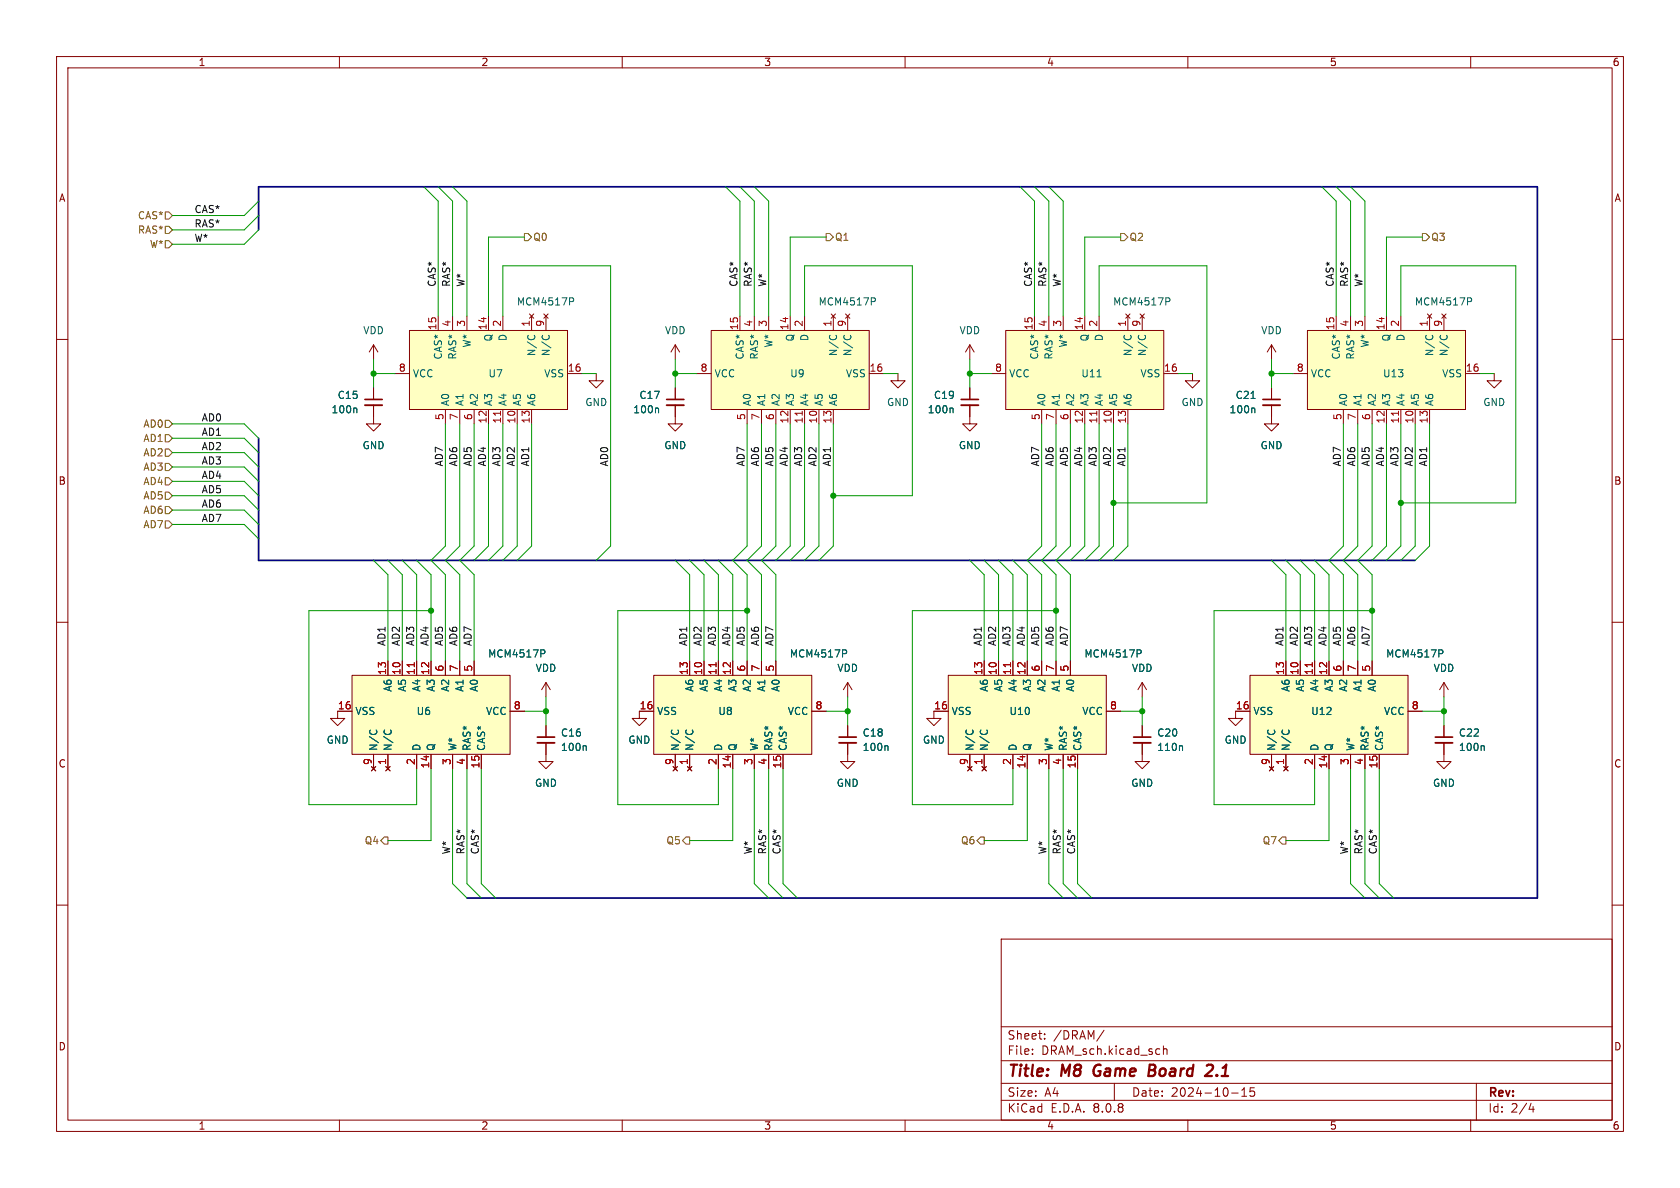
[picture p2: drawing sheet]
<svg xmlns="http://www.w3.org/2000/svg" width="297mm" height="210mm" viewBox="0 0 297 210" stroke-linecap="round" stroke-linejoin="round" font-family="sans-serif">
<g fill="none" stroke="#840000" stroke-width=".18">
<path d="M10 10h277v190h-277zM12 12h273v186h-273zM60 10v2M110 10v2M160 10v2M210 10v2M260 10v2M10 60h2M285 60h2M10 110h2M285 110h2M10 160h2"/>
<path d="M177 166h108v32h-108zM285 160h2M60 198v2M110 198v2M160 198v2M177 194.5h108M177 191.5h108M177 187.5h108M177 181.5h108M182.5 186.3v.1M182.5 185.5v.1M184.7 183.6v.1"/>
<path d="M184.7 182.8v.1M195.2 182.1l-1.3 2M197 191.5v3M205.7 184.9v1.5M205.7 185.5l.2-.1 .3 .1 .1 .9M210 198v2M217.7 193.2h1.2M219.5 193.8h.9M219.5 192.7l.5-.4v1.5M221.7 192.3h-.7v.7l.2-.1h.5l.1 .3-.1 .5-.2 .1-.5-.1M260 198v2M261 191.5v6.5"/>
<path d="M270.7 195l-.4 1.1h.9M271 195.6v1"/>
</g>
<path d="M193.6 188.5a1.27 1.27 0 0 0 0 1.6M203.1 189.2h.7M203.8 189.2l.3 .1M203.9 188.2h-.6l-.3 2 1-.1M204 189.1l-.2 .1M213.6 188.2h.5a.45 .45 0 0 1 .3 .6l-.1 .3-1.3 1.1h1.3" fill="none" stroke="#840000" stroke-width=".4"/>
<path d="M72.4 58.4h27.9v14h-27.9z" fill="#ffffc2"/>
<g fill="none" stroke="#840000" stroke-width=".18">
<path d="M72.4 58.4h27.9v14h-27.9zM77.5 55.9v2.5M80 55.9v2.5M82.5 55.9v2.5M86.4 55.9v2.5M88.9 55.9v2.5M93.6 55.5l.8 .8M94 55.9v2.5M94.4 55.5l-.8 .8M96.1 55.5l.8 .8M96.5 55.9v2.5M96.9 55.5l-.8 .8"/>
<path d="M69.8 66h2.6M78.7 72.4v2.5M81.3 72.4v2.5M83.8 72.4v2.5M86.4 72.4v2.5M88.9 72.4v2.5M91.4 72.4v2.5M94 72.4v2.5M100.3 66h2.6M224.8 61l.8 1.2M224.8 61v2.5M224.8 61l-.8 1.2"/>
<path d="M201.9 120.7l-.7 1.2M201.9 120.7v2.5M201.9 120.7l.8 1.2"/>
</g>
<path d="M93.4 59.3l-.1 .2M94.4 59.3l.2 .2M96 59.3l-.2 .2M97 59.3l.1 .2M100.7 52.6h.5l.2 .3-.1 .4h-.6" fill="none" stroke="#006464" stroke-width=".18"/>
<path d="M88.5 72.7v.7" fill="none" stroke="#a90000" stroke-width=".18"/>
<path d="M231.1 58.4h28v14h-28z" fill="#ffffc2"/>
<g fill="none" stroke="#840000" stroke-width=".18">
<path d="M231.1 58.4h28v14h-28zM236.2 55.9v2.5M238.8 55.9v2.5M241.3 55.9v2.5M245.1 55.9v2.5M247.6 55.9v2.5M252.3 55.5l.8 .8M252.7 55.9v2.5M253.1 55.5l-.8 .8M254.9 55.5l.8 .8M255.3 55.9v2.5M255.7 55.5l-.8 .8"/>
<path d="M105.4 66v1.3h1.3l-1.3 1.3-1.3-1.3h1.3M228.6 66h2.5M237.5 72.4v2.5M240 72.4v2.5M242.6 72.4v2.5M245.1 72.4v2.5M247.6 72.4v2.5M250.2 72.4v2.5M252.7 72.4v2.5M259.1 66h2.5M96.5 120.7l-.7 1.2M96.5 120.7v2.5"/>
<path d="M96.5 120.7l.8 1.2"/>
</g>
<path d="M252.2 59.3l-.2 .2M253.2 59.3l.1 .2M254.7 59.3l-.1 .2M255.7 59.3l.1 .2M259.4 52.6h.5l.3 .3-.2 .4h-.6" fill="none" stroke="#006464" stroke-width=".18"/>
<path d="M247.2 72.7v.7" fill="none" stroke="#a90000" stroke-width=".18"/>
<path d="M221 119.4h27.9v14h-27.9z" fill="#ffffc2"/>
<g fill="none" stroke="#840000" stroke-width=".18">
<path d="M119.4 61l.7 1.2M119.4 61v2.5M119.4 61l-.8 1.2M224.8 71.6v3.3h-1.3l1.3 1.3 1.3-1.3h-1.3M224.8 68.6v2M221 119.4h27.9v14h-27.9zM227.3 116.8v2.6M229.9 116.8v2.6M232.4 116.8v2.6M234.9 116.8v2.6M237.5 116.8v2.6M240 116.8v2.6"/>
<path d="M242.6 116.8v2.6M218.4 125.7h2.6M224.4 135.5l.8 .8M224.8 133.4v2.5M225.2 135.5l-.8 .8M226.9 135.5l.8 .8M227.3 133.4v2.5M227.7 135.5l-.8 .8M232.4 133.4v2.5M234.9 133.4v2.5M238.8 133.4v2.5M241.3 133.4v2.5"/>
<path d="M243.8 133.4v2.5M248.9 125.7h2.6"/>
</g>
<path d="M221.2 70.4h.7M221.7 72.1l.1 .2v.7M254.4 114.9h.4l.3 .2-.1 .4h-.6M224.2 129.1l-.1 .2M225.2 129.1l.2 .2M226.8 129.1l-.2 .2M227.8 129.1l.1 .2" fill="none" stroke="#006464" stroke-width=".18"/>
<path d="M232 117.1v.8" fill="none" stroke="#a90000" stroke-width=".18"/>
<path d="M223.3 71.6h3" fill="none" stroke="#840000" stroke-width=".33"/>
<path d="M223.3 70.6h3" fill="none" stroke="#840000" stroke-width=".3"/>
<path d="M125.7 58.4h28v14h-28z" fill="#ffffc2"/>
<g fill="none" stroke="#840000" stroke-width=".18">
<path d="M125.7 58.4h28v14h-28zM130.8 55.9v2.5M133.3 55.9v2.5M135.9 55.9v2.5M139.7 55.9v2.5M142.2 55.9v2.5M146.9 55.5l.8 .8M147.3 55.9v2.5M147.7 55.5l-.8 .8M149.5 55.5l.7 .8M149.9 55.9v2.5M150.2 55.5l-.7 .8"/>
<path d="M119.4 71.6v3.3h-1.3l1.3 1.3 1.2-1.3h-1.2M119.4 68.6v2M123.2 66h2.5M132.1 72.4v2.5M134.6 72.4v2.5M137.2 72.4v2.5M139.7 72.4v2.5M142.2 72.4v2.5M144.8 72.4v2.5M147.3 72.4v2.5M153.7 66h2.5M149.9 128.3v2"/>
<path d="M149.9 131.3v2.1M201.9 131.3v3.3h1.3l-1.3 1.3-1.2-1.3h1.2M201.9 128.3v2M218.4 125.7v1.3h1.3l-1.3 1.3-1.2-1.3h1.2"/>
</g>
<path d="M146.8 59.3l-.2 .2M147.8 59.3l.1 .2M149.3 59.3l-.1 .2M150.3 59.3l.1 .2M154 52.6h.5l.3 .3-.2 .4h-.6M116.2 72.1l.2 .2v.7M156.8 131.8l.2 .2v.7M208.9 131.8l.2 .2v.7" fill="none" stroke="#006464" stroke-width=".18"/>
<path d="M141.8 72.7v.7" fill="none" stroke="#a90000" stroke-width=".18"/>
<path d="M117.9 71.6h3M148.3 131.3h3.1M200.4 131.3h3.1" fill="none" stroke="#840000" stroke-width=".33"/>
<path d="M117.9 70.6h3M148.3 130.3h3.1M200.4 130.3h3.1" fill="none" stroke="#840000" stroke-width=".3"/>
<path d="M62.2 119.4h28v14h-28z" fill="#ffffc2"/>
<g fill="none" stroke="#840000" stroke-width=".18">
<path d="M62.2 119.4h28v14h-28zM68.6 116.8v2.6M71.1 116.8v2.6M73.7 116.8v2.6M76.2 116.8v2.6M78.7 116.8v2.6M81.3 116.8v2.6M83.8 116.8v2.6M59.7 125.7h2.5M65.7 135.5l.7 .8M66 133.4v2.5M66.4 135.5l-.7 .8"/>
<path d="M68.2 135.5l.8 .8M68.6 133.4v2.5M69 135.5l-.8 .8M73.7 133.4v2.5M76.2 133.4v2.5M80 133.4v2.5M82.5 133.4v2.5M85.1 133.4v2.5M90.2 125.7h2.5"/>
</g>
<path d="M95.6 114.9h.5l.2 .2-.1 .4h-.6M65.5 129.1l-.2 .2M66.5 129.1l.1 .2M68 129.1l-.1 .2M69 129.1l.2 .2" fill="none" stroke="#006464" stroke-width=".18"/>
<path d="M73.2 117.1v.8" fill="none" stroke="#a90000" stroke-width=".18"/>
<path d="M115.6 119.4h27.9v14h-27.9z" fill="#ffffc2"/>
<g fill="none" stroke="#840000" stroke-width=".18">
<path d="M66 68.6v2M66 71.6v2.1M115.6 119.4h27.9v14h-27.9zM121.9 116.8v2.6M124.5 116.8v2.6M127 116.8v2.6M129.5 116.8v2.6M132.1 116.8v2.6M134.6 116.8v2.6M137.2 116.8v2.6M113 125.7h2.6M119 135.5l.8 .8"/>
<path d="M119.4 133.4v2.5M119.8 135.5l-.8 .8M121.5 135.5l.8 .8M121.9 133.4v2.5M122.3 135.5l-.8 .8M127 133.4v2.5M129.5 133.4v2.5M133.3 133.4v2.5M135.9 133.4v2.5M138.4 133.4v2.5M143.5 125.7h2.5"/>
</g>
<path d="M62.9 72.1l.2 .2v.7M149 114.9h.4l.3 .2-.1 .4h-.6M118.8 129.1l-.1 .2M119.8 129.1l.2 .2M121.4 129.1l-.2 .2M122.4 129.1l.1 .2" fill="none" stroke="#006464" stroke-width=".18"/>
<path d="M126.6 117.1v.8" fill="none" stroke="#a90000" stroke-width=".18"/>
<path d="M64.5 71.6h3.1" fill="none" stroke="#840000" stroke-width=".33"/>
<path d="M64.5 70.6h3.1" fill="none" stroke="#840000" stroke-width=".3"/>
<path d="M177.8 58.4h27.9v14h-27.9z" fill="#ffffc2"/>
<g fill="none" stroke="#840000" stroke-width=".18">
<path d="M177.8 58.4h27.9v14h-27.9zM182.9 55.9v2.5M185.4 55.9v2.5M188 55.9v2.5M191.8 55.9v2.5M194.3 55.9v2.5M199 55.5l.8 .8M199.4 55.9v2.5M199.8 55.5l-.8 .8M201.5 55.5l.8 .8M201.9 55.9v2.5M202.3 55.5l-.8 .8"/>
<path d="M66 73.7v1.2h-1.2l1.2 1.3 1.3-1.3h-1.3M158.7 66v1.3h1.3l-1.3 1.3-1.2-1.3h1.2M171.4 71.6v3.3h-1.2l1.2 1.3 1.3-1.3h-1.3M171.4 61v2.5M171.4 68.6v2M171.4 61l.8 1.2M171.4 61l-.7 1.2M175.3 66h2.5M184.1 72.4v2.5M186.7 72.4v2.5M189.2 72.4v2.5M191.8 72.4v2.5"/>
<path d="M194.3 72.4v2.5M196.8 72.4v2.5M199.4 72.4v2.5M205.7 66h2.6M210.8 66v1.3h1.3l-1.3 1.3-1.3-1.3h1.3M264.2 66v1.3h1.2l-1.2 1.3-1.3-1.3h1.3M59.7 125.7v1.3h1.3l-1.3 1.3-1.3-1.3h1.3M149.9 133.4v1.2h1.2l-1.2 1.3-1.3-1.3h1.3M149.9 120.7l-.8 1.2M149.9 120.7v2.5M149.9 120.7l.7 1.2M255.3 131.3v3.3h1.2l-1.2 1.3-1.3-1.3h1.3"/>
<path d="M255.3 128.3v2"/>
</g>
<path d="M198.8 59.3l-.1 .2M199.8 59.3l.2 .2M201.4 59.3l-.2 .2M202.4 59.3l.1 .2M206.1 52.6h.5l.2 .3-.1 .4h-.6M168.3 72.1l.2 .2v.7M193.9 66.6h.8M262.2 131.8l.2 .2v.7" fill="none" stroke="#006464" stroke-width=".18"/>
<path d="M193.9 72.7v.7" fill="none" stroke="#a90000" stroke-width=".18"/>
<path d="M169.9 71.6h3.1M253.7 131.3h3.1" fill="none" stroke="#840000" stroke-width=".33"/>
<path d="M169.9 70.6h3.1M253.7 130.3h3.1" fill="none" stroke="#840000" stroke-width=".3"/>
<path d="M167.6 119.4h28v14h-28z" fill="#ffffc2"/>
<g fill="none" stroke="#840000" stroke-width=".18">
<path d="M66 61l.8 1.2M66 61v2.5M66 68.6v2M66 71.6v2.1M66 61l-.7 1.2M119.4 68.6v2M119.4 71.6v2.1M171.4 68.6v2M171.4 71.6v2.1M224.8 68.6v2M224.8 71.6v2.1M68.6 116.8v2.6"/>
<path d="M71.1 116.8v2.6M73.7 116.8v2.6M76.2 116.8v2.6M78.7 116.8v2.6M81.3 116.8v2.6M83.8 116.8v2.6M121.9 116.8v2.6M124.5 116.8v2.6M127 116.8v2.6M129.5 116.8v2.6M132.1 116.8v2.6M134.6 116.8v2.6"/>
<path d="M137.2 116.8v2.6M167.6 119.4h28v14h-28zM174 116.8v2.6M176.5 116.8v2.6M179.1 116.8v2.6M181.6 116.8v2.6M184.1 116.8v2.6M186.7 116.8v2.6M189.2 116.8v2.6M227.3 116.8v2.6M229.9 116.8v2.6M232.4 116.8v2.6"/>
<path d="M234.9 116.8v2.6M237.5 116.8v2.6M240 116.8v2.6M242.6 116.8v2.6M59.7 125.7h2.5M65.7 135.5l.7 .8M66 133.4v2.5M66.4 135.5l-.7 .8M68.2 135.5l.8 .8M68.6 133.4v2.5M69 135.5l-.8 .8M73.7 133.4v2.5"/>
<path d="M76.2 133.4v2.5M80 133.4v2.5M82.5 133.4v2.5M85.1 133.4v2.5M90.2 125.7h2.5M96.5 131.3v3.3h1.3l-1.3 1.3-1.3-1.3h1.3M96.5 128.3v2M115.6 125.7h-2.6v1.3h1.3l-1.3 1.3-1.2-1.3h1.2M119 135.5l.8 .8M119.4 133.4v2.5M119.8 135.5l-.8 .8M121.5 135.5l.8 .8"/>
<path d="M121.9 133.4v2.5M122.3 135.5l-.8 .8M127 133.4v2.5M129.5 133.4v2.5M133.3 133.4v2.5M135.9 133.4v2.5M138.4 133.4v2.5M143.5 125.7h2.5M149.9 128.3v2M149.9 131.3v2.1M167.6 125.7h-2.5v1.3h1.3l-1.3 1.3-1.3-1.3h1.3M171.1 135.5l.7 .8"/>
<path d="M171.4 133.4v2.5M171.8 135.5l-.7 .8M173.6 135.5l.8 .8M174 133.4v2.5M174.4 135.5l-.8 .8M179.1 133.4v2.5M181.6 133.4v2.5M185.4 133.4v2.5M188 133.4v2.5M190.5 133.4v2.5M195.6 125.7h2.5M201.9 128.3v2"/>
<path d="M201.9 131.3v2.1M218.4 125.7h2.6M224.4 135.5l.8 .8M224.8 133.4v2.5M225.2 135.5l-.8 .8M226.9 135.5l.8 .8M227.3 133.4v2.5M227.7 135.5l-.8 .8M232.4 133.4v2.5M234.9 133.4v2.5M238.8 133.4v2.5M241.3 133.4v2.5"/>
<path d="M243.8 133.4v2.5M248.9 125.7h2.6M255.3 120.7l-.8 1.2M255.3 120.7v2.5M255.3 128.3v2M255.3 131.3v2.1M255.3 120.7l.7 1.2"/>
</g>
<g fill="none" stroke="#006464" stroke-width=".18">
<path d="M62.9 72.1l.2 .2v.7M116.2 72.1l.2 .2v.7M168.3 72.1l.2 .2v.7M221.2 70.4h.7M221.7 72.1l.1 .2v.7M95.6 114.9h.5l.2 .2-.1 .4h-.6M149 114.9h.4l.3 .2-.1 .4h-.6M201 114.9h.5l.2 .2-.1 .4h-.6M254.4 114.9h.4l.3 .2-.1 .4h-.6M65.5 129.1l-.2 .2M66.5 129.1l.1 .2M68 129.1l-.1 .2"/>
<path d="M69 129.1l.2 .2M103.5 131.8l.1 .2v.7M118.8 129.1l-.1 .2M119.8 129.1l.2 .2M121.4 129.1l-.2 .2M122.4 129.1l.1 .2M156.8 131.8l.2 .2v.7M170.9 129.1l-.1 .2M171.9 129.1l.1 .2M173.4 129.1l-.1 .2M174.4 129.1l.2 .2M208.9 131.8l.2 .2v.7"/>
<path d="M224.2 129.1l-.1 .2M225.2 129.1l.2 .2M226.8 129.1l-.2 .2M227.8 129.1l.1 .2M262.2 131.8l.2 .2v.7"/>
</g>
<path d="M73.2 117.1v.8M126.6 117.1v.8M178.7 117.1v.8M232 117.1v.8" fill="none" stroke="#a90000" stroke-width=".18"/>
<path d="M95 131.3h3" fill="none" stroke="#840000" stroke-width=".33"/>
<path d="M95 130.3h3" fill="none" stroke="#840000" stroke-width=".3"/>
<g fill="none" stroke="#725600" stroke-width=".18">
<path d="M29.2 37.5h.6l.7 .6-.7 .6h-.6zM29.2 40h.6l.7 .6-.7 .7h-.6zM29.2 42.5h.6l.7 .7-.7 .6h-.6zM92.7 41.3h.6l.7 .6-.7 .6h-.6zM146 41.3h.7l.6 .6-.6 .6h-.7zM198.1 41.3h.7l.6 .6-.6 .6h-.7zM251.5 41.3h.6l.6 .6-.6 .6h-.6zM29.2 76.8h.6l.7 .7-.7 .6h-.6zM29.2 79.4h.6l.7 .6-.7 .6h-.6zM29.2 74.3h.6l.7 .6-.7 .7h-.6zM29.2 92.1h.6l.7 .6-.7 .6h-.6zM29.2 84.5h.6l.7 .6-.7 .6h-.6z"/>
<path d="M29.2 89.5h.6l.7 .7-.7 .6h-.6zM29.2 87h.6l.7 .6-.7 .7h-.6zM29.2 81.9h.6l.7 .7-.7 .6h-.6zM67.9 148h.7v1.2h-.7l-.6-.6zM120.6 148.6l.7-.6h.6v1.2h-.6zM173.4 148h.6v1.2h-.6l-.7-.6zM226.7 148h.6v1.2h-.6l-.6-.6z"/>
</g>
<path d="M45.7 40.6v-7.6h226.1v125.8h-189.3M45.7 77.5v21.6h204.5" fill="none" stroke="#000084" stroke-width=".3"/>
<g fill="none" stroke="#009600" stroke-width=".18">
<path d="M45.7 38.1l-2.5 2.5h-12.7M45.7 35.6l-2.5 2.5h-12.7M74.9 33l2.6 2.6v20.3M77.5 33l2.5 2.6v20.3M80 33l2.5 2.6v20.3M128.3 33l2.5 2.6v20.3M130.8 33l2.5 2.6v20.3M133.3 33l2.6 2.6v20.3M180.3 33l2.6 2.6v20.3M182.9 33l2.5 2.6v20.3M185.4 33l2.6 2.6v20.3M233.7 33l2.5 2.6v20.3"/>
<path d="M236.2 33l2.6 2.6v20.3M238.8 33l2.5 2.6v20.3M45.7 40.6l-2.5 2.6h-12.7M88.9 55.9v-8.9h19v49.5l-2.5 2.6M92.7 41.9h-6.3v14M142.2 55.9v-8.9h19.1v40.6h-14M146 41.9h-6.3v14M194.3 55.9v-8.9h19.1v41.9h-16.6M198.1 41.9h-6.3v14M247.6 55.9v-8.9h20.4v41.9h-20.4M251.5 41.9h-6.4v14M30.5 77.5h12.7l2.5 2.5"/>
<path d="M30.5 74.9h12.7l2.5 2.6M66 66h3.8M66 63.5v5.1M78.7 74.9v21.6l-2.5 2.6 2.5 2.5v15.2M81.3 74.9v21.6l-2.6 2.6 2.6 2.5v15.2M83.8 74.9v21.6l-2.5 2.6 2.5 2.5v15.2M86.4 74.9v21.6l-2.6 2.6M88.9 74.9v21.6l-2.5 2.6M91.4 74.9v21.6l-2.5 2.6M94 74.9v21.6l-2.6 2.6M102.9 66h2.5M119.4 66h3.8"/>
<path d="M119.4 63.5v5.1M132.1 74.9v21.6l-2.6 2.6 2.6 2.5v15.2M134.6 74.9v21.6l-2.5 2.6 2.5 2.5v15.2M137.2 74.9v21.6l-2.6 2.6 2.6 2.5v15.2M139.7 74.9v21.6l-2.5 2.6M142.2 74.9v21.6l-2.5 2.6M144.8 74.9v21.6l-2.6 2.6M147.3 74.9v21.6l-2.5 2.6M156.2 66h2.5M171.4 66h3.9M171.4 63.5v5.1M184.1 74.9v21.6l-2.5 2.6 2.5 2.5v15.2"/>
<path d="M186.7 74.9v21.6l-2.6 2.6 2.6 2.5v15.2M189.2 74.9v21.6l-2.5 2.6 2.5 2.5v15.2M191.8 74.9v21.6l-2.6 2.6M194.3 74.9v21.6l-2.5 2.6M196.8 74.9v21.6l-2.5 2.6M199.4 74.9v21.6l-2.6 2.6M208.3 66h2.5M224.8 66h3.8M224.8 63.5v5.1M237.5 74.9v21.6l-2.6 2.6 2.6 2.5v15.2M240 74.9v21.6l-2.5 2.6 2.5 2.5v15.2M242.6 74.9v21.6l-2.6 2.6 2.6 2.5v15.2"/>
<path d="M245.1 74.9v21.6l-2.5 2.6M247.6 74.9v21.6l-2.5 2.6M250.2 74.9v21.6l-2.6 2.6M252.7 74.9v21.6l-2.5 2.6M261.6 66h2.6M30.5 87.6h12.7l2.5 2.6M30.5 90.2h12.7l2.5 2.5M30.5 92.7h12.7l2.5 2.6M30.5 85.1h12.7l2.5 2.5M30.5 82.6h12.7l2.5 2.5M30.5 80h12.7l2.5 2.6M66 99.1l2.6 2.5v15.2"/>
<path d="M68.6 99.1l2.5 2.5v15.2M71.1 99.1l2.6 2.5v15.2M73.7 99.1l2.5 2.5v15.2M119.4 99.1l2.5 2.5v15.2M121.9 99.1l2.6 2.5v15.2M124.5 99.1l2.5 2.5v15.2M127 99.1l2.5 2.5v15.2M171.4 99.1l2.6 2.5v15.2M174 99.1l2.5 2.5v15.2M176.5 99.1l2.6 2.5v15.2M179.1 99.1l2.5 2.5v15.2M224.8 99.1l2.5 2.5v15.2"/>
<path d="M227.3 99.1l2.6 2.5v15.2M229.9 99.1l2.5 2.5v15.2M232.4 99.1l2.5 2.5v15.2M76.2 108h-21.6v34.2h19.1v-6.3M132.1 108h-22.9v34.2h17.8v-6.3M186.7 108h-25.4v34.2h17.8v-6.3M242.6 108h-28v34.2h17.8v-6.3M76.2 135.9v12.7h-7.6M80 135.9v20.3l2.5 2.6M82.5 135.9v20.3l2.6 2.6M85.1 135.9v20.3l2.5 2.6M92.7 125.7h3.8"/>
<path d="M96.5 123.2v5.1M129.5 135.9v12.7h-7.6M133.3 135.9v20.3l2.6 2.6M135.9 135.9v20.3l2.5 2.6M138.4 135.9v20.3l2.6 2.6M146 125.7h3.9M149.9 123.2v5.1M181.6 135.9v12.7h-7.6M185.4 135.9v20.3l2.6 2.6M188 135.9v20.3l2.5 2.6M190.5 135.9v20.3l2.5 2.6M198.1 125.7h3.8"/>
<path d="M201.9 123.2v5.1M234.9 135.9v12.7h-7.6M238.8 135.9v20.3l2.5 2.6M241.3 135.9v20.3l2.5 2.6M243.8 135.9v20.3l2.6 2.6M251.5 125.7h3.8M255.3 123.2v5.1"/>
</g>
<g fill="#009600" stroke="#009600" stroke-width=".18">
<circle cx="201.9" cy="125.7" r=".46"/>
<circle cx="196.8" cy="88.9" r=".46"/>
<circle cx="242.6" cy="108" r=".46"/>
<circle cx="186.7" cy="108" r=".46"/>
<circle cx="171.4" cy="66" r=".46"/>
<circle cx="224.8" cy="66" r=".46"/>
<circle cx="255.3" cy="125.7" r=".46"/>
<circle cx="247.6" cy="88.9" r=".46"/>
<circle cx="96.5" cy="125.7" r=".46"/>
<circle cx="76.2" cy="108" r=".46"/>
<circle cx="119.4" cy="66" r=".46"/>
<circle cx="66" cy="66" r=".46"/>
<circle cx="149.9" cy="125.7" r=".46"/>
<circle cx="132.1" cy="108" r=".46"/>
<circle cx="147.3" cy="87.6" r=".46"/>
</g>
<g font-size="2.8" fill="#840000">
<text x="178" y="190.9">Title:</text>
<text x="187.7" y="190.9">M8</text>
<text x="194.2" y="190.9">Game</text>
<text x="204.7" y="190.9">Board</text>
<text x="215.7" y="190.9">2.1</text>
</g>
<g font-size="2.1" fill="#840000">
<text x="178" y="184">Sheet:</text>
<text x="186.2" y="184">/DRAM/</text>
<text x="178" y="186.7">File:</text>
<text x="184.1" y="186.7">DRAM_sch.kicad_sch</text>
<text x="178" y="196.9">KiCad</text>
<text x="178" y="194.1">Size:</text>
<text x="184.7" y="194.1">A4</text>
<text x="185.7" y="196.9">E.D.A.</text>
<text x="193.3" y="196.9">8.0.8</text>
<text x="200" y="194.1">Date:</text>
<text x="207" y="194.1">2024-10-15</text>
<text x="263" y="194.3">Rev:</text>
<text x="263" y="196.9">Id:</text>
<text x="267.1" y="196.9">2/4</text>
</g>
<g font-size="1.8" fill="#840000">
<text x="35" y="11.9">1</text>
<text x="85" y="11.9">2</text>
<text x="135" y="11.9">3</text>
<text x="185" y="11.9">4</text>
<text x="235" y="11.9">5</text>
<text x="285" y="11.9">6</text>
<text x="10.3" y="35.9">A</text>
<text x="285.3" y="35.9">A</text>
<text x="10.3" y="85.9">B</text>
<text x="285.3" y="85.9">B</text>
<text x="10.3" y="135.9">C</text>
<text x="285.3" y="135.9">C</text>
<text x="10.3" y="185.9">D</text>
<text x="285.3" y="185.9">D</text>
<text x="35" y="199.9">1</text>
<text x="85" y="199.9">2</text>
<text x="135" y="199.9">3</text>
<text x="185" y="199.9">4</text>
<text x="235" y="199.9">5</text>
<text x="285" y="199.9">6</text>
</g>
<g font-size="1.8" fill="#725600">
<text x="24.3" y="39">CAS*</text>
<text x="24.3" y="41.5">RAS*</text>
<text x="26.4" y="44">W*</text>
<text x="94.2" y="42.8">Q0</text>
<text x="147.5" y="42.8">Q1</text>
<text x="199.6" y="42.8">Q2</text>
<text x="252.9" y="42.8">Q3</text>
<text x="25.2" y="75.8">AD0</text>
<text x="25.2" y="78.3">AD1</text>
<text x="25.2" y="80.9">AD2</text>
<text x="25.2" y="83.4">AD3</text>
<text x="25.2" y="86">AD4</text>
<text x="25.2" y="88.5">AD5</text>
<text x="25.2" y="93.6">AD7</text>
<text x="25.2" y="91">AD6</text>
<text x="64.4" y="149.5">Q4</text>
<text x="117.7" y="149.5">Q5</text>
<text x="169.8" y="149.5">Q6</text>
<text x="223.1" y="149.5">Q7</text>
</g>
<g font-size="1.8" fill="#0f0f0f">
<text x="34.3" y="40.3">RAS*</text>
<text x="34.3" y="37.8">CAS*</text>
<text x="34.3" y="42.8">W*</text>
<text x="77.1" y="50.8" transform="rotate(-90 77.1 50.8)">CAS*</text>
<text x="79.7" y="50.8" transform="rotate(-90 79.7 50.8)">RAS*</text>
<text x="82.2" y="50.8" transform="rotate(-90 82.2 50.8)">W*</text>
<text x="130.5" y="50.8" transform="rotate(-90 130.5 50.8)">CAS*</text>
<text x="133" y="50.8" transform="rotate(-90 133 50.8)">RAS*</text>
<text x="135.5" y="50.8" transform="rotate(-90 135.5 50.8)">W*</text>
<text x="182.5" y="50.8" transform="rotate(-90 182.5 50.8)">CAS*</text>
<text x="185.1" y="50.8" transform="rotate(-90 185.1 50.8)">RAS*</text>
<text x="187.6" y="50.8" transform="rotate(-90 187.6 50.8)">W*</text>
<text x="235.9" y="50.8" transform="rotate(-90 235.9 50.8)">CAS*</text>
<text x="238.4" y="50.8" transform="rotate(-90 238.4 50.8)">RAS*</text>
<text x="241" y="50.8" transform="rotate(-90 241 50.8)">W*</text>
<text x="35.6" y="74.6">AD0</text>
<text x="35.6" y="77.1">AD1</text>
<text x="35.6" y="82.2">AD3</text>
<text x="35.6" y="79.7">AD2</text>
<text x="78.4" y="82.6" transform="rotate(-90 78.4 82.6)">AD7</text>
<text x="80.9" y="82.6" transform="rotate(-90 80.9 82.6)">AD6</text>
<text x="83.5" y="82.6" transform="rotate(-90 83.5 82.6)">AD5</text>
<text x="86" y="82.6" transform="rotate(-90 86 82.6)">AD4</text>
<text x="88.6" y="82.6" transform="rotate(-90 88.6 82.6)">AD3</text>
<text x="91.1" y="82.6" transform="rotate(-90 91.1 82.6)">AD2</text>
<text x="93.6" y="82.6" transform="rotate(-90 93.6 82.6)">AD1</text>
<text x="107.6" y="82.6" transform="rotate(-90 107.6 82.6)">AD0</text>
<text x="131.7" y="82.6" transform="rotate(-90 131.7 82.6)">AD7</text>
<text x="134.3" y="82.6" transform="rotate(-90 134.3 82.6)">AD6</text>
<text x="136.8" y="82.6" transform="rotate(-90 136.8 82.6)">AD5</text>
<text x="139.4" y="82.6" transform="rotate(-90 139.4 82.6)">AD4</text>
<text x="141.9" y="82.6" transform="rotate(-90 141.9 82.6)">AD3</text>
<text x="144.4" y="82.6" transform="rotate(-90 144.4 82.6)">AD2</text>
<text x="147" y="82.6" transform="rotate(-90 147 82.6)">AD1</text>
<text x="183.8" y="82.6" transform="rotate(-90 183.8 82.6)">AD7</text>
<text x="186.3" y="82.6" transform="rotate(-90 186.3 82.6)">AD6</text>
<text x="188.9" y="82.6" transform="rotate(-90 188.9 82.6)">AD5</text>
<text x="191.4" y="82.6" transform="rotate(-90 191.4 82.6)">AD4</text>
<text x="194" y="82.6" transform="rotate(-90 194 82.6)">AD3</text>
<text x="196.5" y="82.6" transform="rotate(-90 196.5 82.6)">AD2</text>
<text x="199" y="82.6" transform="rotate(-90 199 82.6)">AD1</text>
<text x="237.1" y="82.6" transform="rotate(-90 237.1 82.6)">AD7</text>
<text x="239.7" y="82.6" transform="rotate(-90 239.7 82.6)">AD6</text>
<text x="242.2" y="82.6" transform="rotate(-90 242.2 82.6)">AD5</text>
<text x="244.8" y="82.6" transform="rotate(-90 244.8 82.6)">AD4</text>
<text x="247.3" y="82.6" transform="rotate(-90 247.3 82.6)">AD3</text>
<text x="249.8" y="82.6" transform="rotate(-90 249.8 82.6)">AD2</text>
<text x="252.4" y="82.6" transform="rotate(-90 252.4 82.6)">AD1</text>
<text x="35.6" y="89.8">AD6</text>
<text x="35.6" y="84.7">AD4</text>
<text x="35.6" y="87.3">AD5</text>
<text x="35.6" y="92.4">AD7</text>
<text x="68.2" y="114.3" transform="rotate(-90 68.2 114.3)">AD1</text>
<text x="70.8" y="114.3" transform="rotate(-90 70.8 114.3)">AD2</text>
<text x="73.3" y="114.3" transform="rotate(-90 73.3 114.3)">AD3</text>
<text x="75.9" y="114.3" transform="rotate(-90 75.9 114.3)">AD4</text>
<text x="78.4" y="114.3" transform="rotate(-90 78.4 114.3)">AD5</text>
<text x="80.9" y="114.3" transform="rotate(-90 80.9 114.3)">AD6</text>
<text x="83.5" y="114.3" transform="rotate(-90 83.5 114.3)">AD7</text>
<text x="121.6" y="114.3" transform="rotate(-90 121.6 114.3)">AD1</text>
<text x="124.1" y="114.3" transform="rotate(-90 124.1 114.3)">AD2</text>
<text x="126.7" y="114.3" transform="rotate(-90 126.7 114.3)">AD3</text>
<text x="129.2" y="114.3" transform="rotate(-90 129.2 114.3)">AD4</text>
<text x="131.7" y="114.3" transform="rotate(-90 131.7 114.3)">AD5</text>
<text x="134.3" y="114.3" transform="rotate(-90 134.3 114.3)">AD6</text>
<text x="136.8" y="114.3" transform="rotate(-90 136.8 114.3)">AD7</text>
<text x="173.6" y="114.3" transform="rotate(-90 173.6 114.3)">AD1</text>
<text x="176.2" y="114.3" transform="rotate(-90 176.2 114.3)">AD2</text>
<text x="178.7" y="114.3" transform="rotate(-90 178.7 114.3)">AD3</text>
<text x="181.3" y="114.3" transform="rotate(-90 181.3 114.3)">AD4</text>
<text x="183.8" y="114.3" transform="rotate(-90 183.8 114.3)">AD5</text>
<text x="186.3" y="114.3" transform="rotate(-90 186.3 114.3)">AD6</text>
<text x="188.9" y="114.3" transform="rotate(-90 188.9 114.3)">AD7</text>
<text x="227" y="114.3" transform="rotate(-90 227 114.3)">AD1</text>
<text x="229.5" y="114.3" transform="rotate(-90 229.5 114.3)">AD2</text>
<text x="232.1" y="114.3" transform="rotate(-90 232.1 114.3)">AD3</text>
<text x="234.6" y="114.3" transform="rotate(-90 234.6 114.3)">AD4</text>
<text x="237.1" y="114.3" transform="rotate(-90 237.1 114.3)">AD5</text>
<text x="239.7" y="114.3" transform="rotate(-90 239.7 114.3)">AD6</text>
<text x="242.2" y="114.3" transform="rotate(-90 242.2 114.3)">AD7</text>
<text x="79.7" y="151.1" transform="rotate(-90 79.7 151.1)">W*</text>
<text x="82.2" y="151.1" transform="rotate(-90 82.2 151.1)">RAS*</text>
<text x="84.7" y="151.1" transform="rotate(-90 84.7 151.1)">CAS*</text>
<text x="133" y="151.1" transform="rotate(-90 133 151.1)">W*</text>
<text x="135.5" y="151.1" transform="rotate(-90 135.5 151.1)">RAS*</text>
<text x="138.1" y="151.1" transform="rotate(-90 138.1 151.1)">CAS*</text>
<text x="185.1" y="151.1" transform="rotate(-90 185.1 151.1)">W*</text>
<text x="187.6" y="151.1" transform="rotate(-90 187.6 151.1)">RAS*</text>
<text x="190.2" y="151.1" transform="rotate(-90 190.2 151.1)">CAS*</text>
<text x="238.4" y="151.1" transform="rotate(-90 238.4 151.1)">W*</text>
<text x="241" y="151.1" transform="rotate(-90 241 151.1)">RAS*</text>
<text x="243.5" y="151.1" transform="rotate(-90 243.5 151.1)">CAS*</text>
</g>
<g font-size="1.8" fill="#006464">
<text x="64.1" y="59.3">VDD</text>
<text x="91.3" y="54.2">MCM4517P</text>
<text x="117.5" y="59.3">VDD</text>
<text x="144.6" y="54.2">MCM4517P</text>
<text x="169.5" y="59.3">VDD</text>
<text x="196.7" y="54.2">MCM4517P</text>
<text x="222.9" y="59.3">VDD</text>
<text x="250" y="54.2">MCM4517P</text>
<text x="78.3" y="63.7" transform="rotate(-90 78.3 63.7)">CAS*</text>
<text x="80.9" y="63.7" transform="rotate(-90 80.9 63.7)">RAS*</text>
<text x="83.4" y="61.6" transform="rotate(-90 83.4 61.6)">W*</text>
<text x="87.2" y="60.5" transform="rotate(-90 87.2 60.5)">Q</text>
<text x="89.8" y="60.4" transform="rotate(-90 89.8 60.4)">D</text>
<text x="94.8" y="63.1" transform="rotate(-90 94.8 63.1)">N/C</text>
<text x="97.4" y="63.1" transform="rotate(-90 97.4 63.1)">N/C</text>
<text x="131.7" y="63.7" transform="rotate(-90 131.7 63.7)">CAS*</text>
<text x="134.2" y="63.7" transform="rotate(-90 134.2 63.7)">RAS*</text>
<text x="136.8" y="61.6" transform="rotate(-90 136.8 61.6)">W*</text>
<text x="140.6" y="60.5" transform="rotate(-90 140.6 60.5)">Q</text>
<text x="143.1" y="60.4" transform="rotate(-90 143.1 60.4)">D</text>
<text x="148.2" y="63.1" transform="rotate(-90 148.2 63.1)">N/C</text>
<text x="150.7" y="63.1" transform="rotate(-90 150.7 63.1)">N/C</text>
<text x="183.7" y="63.7" transform="rotate(-90 183.7 63.7)">CAS*</text>
<text x="186.3" y="63.7" transform="rotate(-90 186.3 63.7)">RAS*</text>
<text x="188.8" y="61.6" transform="rotate(-90 188.8 61.6)">W*</text>
<text x="192.6" y="60.5" transform="rotate(-90 192.6 60.5)">Q</text>
<text x="195.2" y="60.4" transform="rotate(-90 195.2 60.4)">D</text>
<text x="200.3" y="63.1" transform="rotate(-90 200.3 63.1)">N/C</text>
<text x="202.8" y="63.1" transform="rotate(-90 202.8 63.1)">N/C</text>
<text x="237.1" y="63.7" transform="rotate(-90 237.1 63.7)">CAS*</text>
<text x="239.6" y="63.7" transform="rotate(-90 239.6 63.7)">RAS*</text>
<text x="242.2" y="61.6" transform="rotate(-90 242.2 61.6)">W*</text>
<text x="246" y="60.5" transform="rotate(-90 246 60.5)">Q</text>
<text x="248.5" y="60.4" transform="rotate(-90 248.5 60.4)">D</text>
<text x="253.6" y="63.1" transform="rotate(-90 253.6 63.1)">N/C</text>
<text x="256.1" y="63.1" transform="rotate(-90 256.1 63.1)">N/C</text>
<text x="59.6" y="70.7">C15</text>
<text x="72.9" y="66.9">VCC</text>
<text x="79.6" y="71.9" transform="rotate(-90 79.6 71.9)">A0</text>
<text x="82.1" y="71.9" transform="rotate(-90 82.1 71.9)">A1</text>
<text x="84.7" y="71.9" transform="rotate(-90 84.7 71.9)">A2</text>
<text x="86.3" y="66.9">U7</text>
<text x="87.2" y="71.9" transform="rotate(-90 87.2 71.9)">A3</text>
<text x="89.8" y="71.9" transform="rotate(-90 89.8 71.9)">A4</text>
<text x="92.3" y="71.9" transform="rotate(-90 92.3 71.9)">A5</text>
<text x="94.8" y="71.9" transform="rotate(-90 94.8 71.9)">A6</text>
<text x="96.1" y="66.9">VSS</text>
<text x="103.4" y="72">GND</text>
<text x="112.9" y="70.7">C17</text>
<text x="126.2" y="66.9">VCC</text>
<text x="132.9" y="71.9" transform="rotate(-90 132.9 71.9)">A0</text>
<text x="135.5" y="71.9" transform="rotate(-90 135.5 71.9)">A1</text>
<text x="138" y="71.9" transform="rotate(-90 138 71.9)">A2</text>
<text x="139.6" y="66.9">U9</text>
<text x="140.6" y="71.9" transform="rotate(-90 140.6 71.9)">A3</text>
<text x="143.1" y="71.9" transform="rotate(-90 143.1 71.9)">A4</text>
<text x="145.6" y="71.9" transform="rotate(-90 145.6 71.9)">A5</text>
<text x="148.2" y="71.9" transform="rotate(-90 148.2 71.9)">A6</text>
<text x="149.5" y="66.9">VSS</text>
<text x="156.7" y="72">GND</text>
<text x="165" y="70.7">C19</text>
<text x="178.3" y="66.9">VCC</text>
<text x="185" y="71.9" transform="rotate(-90 185 71.9)">A0</text>
<text x="187.6" y="71.9" transform="rotate(-90 187.6 71.9)">A1</text>
<text x="190.1" y="71.9" transform="rotate(-90 190.1 71.9)">A2</text>
<text x="191.1" y="66.9">U11</text>
<text x="192.6" y="71.9" transform="rotate(-90 192.6 71.9)">A3</text>
<text x="195.2" y="71.9" transform="rotate(-90 195.2 71.9)">A4</text>
<text x="197.7" y="71.9" transform="rotate(-90 197.7 71.9)">A5</text>
<text x="200.3" y="71.9" transform="rotate(-90 200.3 71.9)">A6</text>
<text x="201.5" y="66.9">VSS</text>
<text x="208.8" y="72">GND</text>
<text x="218.3" y="70.7">C21</text>
<text x="231.6" y="66.9">VCC</text>
<text x="238.4" y="71.9" transform="rotate(-90 238.4 71.9)">A0</text>
<text x="240.9" y="71.9" transform="rotate(-90 240.9 71.9)">A1</text>
<text x="243.4" y="71.9" transform="rotate(-90 243.4 71.9)">A2</text>
<text x="244.4" y="66.9">U13</text>
<text x="246" y="71.9" transform="rotate(-90 246 71.9)">A3</text>
<text x="248.5" y="71.9" transform="rotate(-90 248.5 71.9)">A4</text>
<text x="251.1" y="71.9" transform="rotate(-90 251.1 71.9)">A5</text>
<text x="253.6" y="71.9" transform="rotate(-90 253.6 71.9)">A6</text>
<text x="254.9" y="66.9">VSS</text>
<text x="262.1" y="72">GND</text>
<text x="58.5" y="73.3">100n</text>
<text x="111.8" y="73.3">100n</text>
<text x="163.9" y="73.3">100n</text>
<text x="217.3" y="73.3">100n</text>
<text x="64" y="79.6">GND</text>
<text x="117.3" y="79.6">GND</text>
<text x="169.4" y="79.6">GND</text>
<text x="222.8" y="79.6">GND</text>
<text x="86.2" y="116.4">MCM4517P</text>
<text x="94.6" y="119">VDD</text>
<text x="139.5" y="116.4">MCM4517P</text>
<text x="147.9" y="119">VDD</text>
<text x="191.6" y="116.4">MCM4517P</text>
<text x="200" y="119">VDD</text>
<text x="244.9" y="116.4">MCM4517P</text>
<text x="253.4" y="119">VDD</text>
<text x="69.4" y="122.4" transform="rotate(-90 69.4 122.4)">A6</text>
<text x="72" y="122.4" transform="rotate(-90 72 122.4)">A5</text>
<text x="74.5" y="122.4" transform="rotate(-90 74.5 122.4)">A4</text>
<text x="77.1" y="122.4" transform="rotate(-90 77.1 122.4)">A3</text>
<text x="79.6" y="122.4" transform="rotate(-90 79.6 122.4)">A2</text>
<text x="82.1" y="122.4" transform="rotate(-90 82.1 122.4)">A1</text>
<text x="84.7" y="122.4" transform="rotate(-90 84.7 122.4)">A0</text>
<text x="122.8" y="122.4" transform="rotate(-90 122.8 122.4)">A6</text>
<text x="125.3" y="122.4" transform="rotate(-90 125.3 122.4)">A5</text>
<text x="127.9" y="122.4" transform="rotate(-90 127.9 122.4)">A4</text>
<text x="130.4" y="122.4" transform="rotate(-90 130.4 122.4)">A3</text>
<text x="132.9" y="122.4" transform="rotate(-90 132.9 122.4)">A2</text>
<text x="135.5" y="122.4" transform="rotate(-90 135.5 122.4)">A1</text>
<text x="138" y="122.4" transform="rotate(-90 138 122.4)">A0</text>
<text x="174.9" y="122.4" transform="rotate(-90 174.9 122.4)">A6</text>
<text x="177.4" y="122.4" transform="rotate(-90 177.4 122.4)">A5</text>
<text x="179.9" y="122.4" transform="rotate(-90 179.9 122.4)">A4</text>
<text x="182.5" y="122.4" transform="rotate(-90 182.5 122.4)">A3</text>
<text x="185" y="122.4" transform="rotate(-90 185 122.4)">A2</text>
<text x="187.6" y="122.4" transform="rotate(-90 187.6 122.4)">A1</text>
<text x="190.1" y="122.4" transform="rotate(-90 190.1 122.4)">A0</text>
<text x="228.2" y="122.4" transform="rotate(-90 228.2 122.4)">A6</text>
<text x="230.7" y="122.4" transform="rotate(-90 230.7 122.4)">A5</text>
<text x="233.3" y="122.4" transform="rotate(-90 233.3 122.4)">A4</text>
<text x="235.8" y="122.4" transform="rotate(-90 235.8 122.4)">A3</text>
<text x="238.4" y="122.4" transform="rotate(-90 238.4 122.4)">A2</text>
<text x="240.9" y="122.4" transform="rotate(-90 240.9 122.4)">A1</text>
<text x="243.4" y="122.4" transform="rotate(-90 243.4 122.4)">A0</text>
<text x="57.7" y="131.7">GND</text>
<text x="62.7" y="126.6">VSS</text>
<text x="73.6" y="126.6">U6</text>
<text x="85.8" y="126.6">VCC</text>
<text x="99.1" y="130.4">C16</text>
<text x="111" y="131.7">GND</text>
<text x="116.1" y="126.6">VSS</text>
<text x="126.9" y="126.6">U8</text>
<text x="139.2" y="126.6">VCC</text>
<text x="152.4" y="130.4">C18</text>
<text x="163.1" y="131.7">GND</text>
<text x="168.1" y="126.6">VSS</text>
<text x="178.4" y="126.6">U10</text>
<text x="191.2" y="126.6">VCC</text>
<text x="204.5" y="130.4">C20</text>
<text x="216.4" y="131.7">GND</text>
<text x="221.5" y="126.6">VSS</text>
<text x="231.7" y="126.6">U12</text>
<text x="244.6" y="126.6">VCC</text>
<text x="257.8" y="130.4">C22</text>
<text x="66.9" y="132.8" transform="rotate(-90 66.9 132.8)">N/C</text>
<text x="69.4" y="132.8" transform="rotate(-90 69.4 132.8)">N/C</text>
<text x="74.5" y="132.8" transform="rotate(-90 74.5 132.8)">D</text>
<text x="77.1" y="132.8" transform="rotate(-90 77.1 132.8)">Q</text>
<text x="80.9" y="132.8" transform="rotate(-90 80.9 132.8)">W*</text>
<text x="83.4" y="132.8" transform="rotate(-90 83.4 132.8)">RAS*</text>
<text x="86" y="132.8" transform="rotate(-90 86 132.8)">CAS*</text>
<text x="99.1" y="132.9">100n</text>
<text x="120.2" y="132.8" transform="rotate(-90 120.2 132.8)">N/C</text>
<text x="122.8" y="132.8" transform="rotate(-90 122.8 132.8)">N/C</text>
<text x="127.9" y="132.8" transform="rotate(-90 127.9 132.8)">D</text>
<text x="130.4" y="132.8" transform="rotate(-90 130.4 132.8)">Q</text>
<text x="134.2" y="132.8" transform="rotate(-90 134.2 132.8)">W*</text>
<text x="136.8" y="132.8" transform="rotate(-90 136.8 132.8)">RAS*</text>
<text x="139.3" y="132.8" transform="rotate(-90 139.3 132.8)">CAS*</text>
<text x="152.4" y="132.9">100n</text>
<text x="172.3" y="132.8" transform="rotate(-90 172.3 132.8)">N/C</text>
<text x="174.9" y="132.8" transform="rotate(-90 174.9 132.8)">N/C</text>
<text x="179.9" y="132.8" transform="rotate(-90 179.9 132.8)">D</text>
<text x="182.5" y="132.8" transform="rotate(-90 182.5 132.8)">Q</text>
<text x="186.3" y="132.8" transform="rotate(-90 186.3 132.8)">W*</text>
<text x="188.8" y="132.8" transform="rotate(-90 188.8 132.8)">RAS*</text>
<text x="191.4" y="132.8" transform="rotate(-90 191.4 132.8)">CAS*</text>
<text x="204.5" y="132.9">110n</text>
<text x="225.7" y="132.8" transform="rotate(-90 225.7 132.8)">N/C</text>
<text x="228.2" y="132.8" transform="rotate(-90 228.2 132.8)">N/C</text>
<text x="233.3" y="132.8" transform="rotate(-90 233.3 132.8)">D</text>
<text x="235.8" y="132.8" transform="rotate(-90 235.8 132.8)">Q</text>
<text x="239.6" y="132.8" transform="rotate(-90 239.6 132.8)">W*</text>
<text x="242.2" y="132.8" transform="rotate(-90 242.2 132.8)">RAS*</text>
<text x="244.7" y="132.8" transform="rotate(-90 244.7 132.8)">CAS*</text>
<text x="257.8" y="132.9">100n</text>
<text x="94.5" y="139.3">GND</text>
<text x="147.8" y="139.3">GND</text>
<text x="199.9" y="139.3">GND</text>
<text x="253.2" y="139.3">GND</text>
</g>
<g font-size="1.8" fill="#a90000">
<text x="77.2" y="58.5" transform="rotate(-90 77.2 58.5)">15</text>
<text x="79.8" y="57.9" transform="rotate(-90 79.8 57.9)">4</text>
<text x="82.3" y="57.9" transform="rotate(-90 82.3 57.9)">3</text>
<text x="86.1" y="58.5" transform="rotate(-90 86.1 58.5)">14</text>
<text x="88.6" y="57.9" transform="rotate(-90 88.6 57.9)">2</text>
<text x="93.7" y="57.9" transform="rotate(-90 93.7 57.9)">1</text>
<text x="96.3" y="57.9" transform="rotate(-90 96.3 57.9)">9</text>
<text x="130.6" y="58.5" transform="rotate(-90 130.6 58.5)">15</text>
<text x="133.1" y="57.9" transform="rotate(-90 133.1 57.9)">4</text>
<text x="135.6" y="57.9" transform="rotate(-90 135.6 57.9)">3</text>
<text x="139.4" y="58.5" transform="rotate(-90 139.4 58.5)">14</text>
<text x="142" y="57.9" transform="rotate(-90 142 57.9)">2</text>
<text x="147.1" y="57.9" transform="rotate(-90 147.1 57.9)">1</text>
<text x="149.6" y="57.9" transform="rotate(-90 149.6 57.9)">9</text>
<text x="182.6" y="58.5" transform="rotate(-90 182.6 58.5)">15</text>
<text x="185.2" y="57.9" transform="rotate(-90 185.2 57.9)">4</text>
<text x="187.7" y="57.9" transform="rotate(-90 187.7 57.9)">3</text>
<text x="191.5" y="58.5" transform="rotate(-90 191.5 58.5)">14</text>
<text x="194.1" y="57.9" transform="rotate(-90 194.1 57.9)">2</text>
<text x="199.1" y="57.9" transform="rotate(-90 199.1 57.9)">1</text>
<text x="201.7" y="57.9" transform="rotate(-90 201.7 57.9)">9</text>
<text x="236" y="58.5" transform="rotate(-90 236 58.5)">15</text>
<text x="238.5" y="57.9" transform="rotate(-90 238.5 57.9)">4</text>
<text x="241" y="57.9" transform="rotate(-90 241 57.9)">3</text>
<text x="244.9" y="58.5" transform="rotate(-90 244.9 58.5)">14</text>
<text x="247.4" y="57.9" transform="rotate(-90 247.4 57.9)">2</text>
<text x="252.5" y="57.9" transform="rotate(-90 252.5 57.9)">1</text>
<text x="255" y="57.9" transform="rotate(-90 255 57.9)">9</text>
<text x="70.4" y="65.8">8</text>
<text x="100.3" y="65.8">16</text>
<text x="123.8" y="65.8">8</text>
<text x="153.6" y="65.8">16</text>
<text x="175.8" y="65.8">8</text>
<text x="205.7" y="65.8">16</text>
<text x="229.2" y="65.8">8</text>
<text x="259" y="65.8">16</text>
<text x="78.5" y="74.4" transform="rotate(-90 78.5 74.4)">5</text>
<text x="81" y="74.4" transform="rotate(-90 81 74.4)">7</text>
<text x="83.6" y="74.4" transform="rotate(-90 83.6 74.4)">6</text>
<text x="86.1" y="75" transform="rotate(-90 86.1 75)">12</text>
<text x="88.6" y="75" transform="rotate(-90 88.6 75)">11</text>
<text x="91.2" y="75" transform="rotate(-90 91.2 75)">10</text>
<text x="93.7" y="75" transform="rotate(-90 93.7 75)">13</text>
<text x="131.8" y="74.4" transform="rotate(-90 131.8 74.4)">5</text>
<text x="134.4" y="74.4" transform="rotate(-90 134.4 74.4)">7</text>
<text x="136.9" y="74.4" transform="rotate(-90 136.9 74.4)">6</text>
<text x="139.4" y="75" transform="rotate(-90 139.4 75)">12</text>
<text x="142" y="75" transform="rotate(-90 142 75)">11</text>
<text x="144.5" y="75" transform="rotate(-90 144.5 75)">10</text>
<text x="147.1" y="75" transform="rotate(-90 147.1 75)">13</text>
<text x="183.9" y="74.4" transform="rotate(-90 183.9 74.4)">5</text>
<text x="186.4" y="74.4" transform="rotate(-90 186.4 74.4)">7</text>
<text x="189" y="74.4" transform="rotate(-90 189 74.4)">6</text>
<text x="191.5" y="75" transform="rotate(-90 191.5 75)">12</text>
<text x="194.1" y="75" transform="rotate(-90 194.1 75)">11</text>
<text x="196.6" y="75" transform="rotate(-90 196.6 75)">10</text>
<text x="199.1" y="75" transform="rotate(-90 199.1 75)">13</text>
<text x="237.2" y="74.4" transform="rotate(-90 237.2 74.4)">5</text>
<text x="239.8" y="74.4" transform="rotate(-90 239.8 74.4)">7</text>
<text x="242.3" y="74.4" transform="rotate(-90 242.3 74.4)">6</text>
<text x="244.9" y="75" transform="rotate(-90 244.9 75)">12</text>
<text x="247.4" y="75" transform="rotate(-90 247.4 75)">11</text>
<text x="249.9" y="75" transform="rotate(-90 249.9 75)">10</text>
<text x="252.5" y="75" transform="rotate(-90 252.5 75)">13</text>
<text x="68.3" y="119.4" transform="rotate(-90 68.3 119.4)">13</text>
<text x="70.9" y="119.4" transform="rotate(-90 70.9 119.4)">10</text>
<text x="73.4" y="119.4" transform="rotate(-90 73.4 119.4)">11</text>
<text x="75.9" y="119.4" transform="rotate(-90 75.9 119.4)">12</text>
<text x="78.5" y="118.8" transform="rotate(-90 78.5 118.8)">6</text>
<text x="81" y="118.8" transform="rotate(-90 81 118.8)">7</text>
<text x="83.6" y="118.8" transform="rotate(-90 83.6 118.8)">5</text>
<text x="121.7" y="119.4" transform="rotate(-90 121.7 119.4)">13</text>
<text x="124.2" y="119.4" transform="rotate(-90 124.2 119.4)">10</text>
<text x="126.7" y="119.4" transform="rotate(-90 126.7 119.4)">11</text>
<text x="129.3" y="119.4" transform="rotate(-90 129.3 119.4)">12</text>
<text x="131.8" y="118.8" transform="rotate(-90 131.8 118.8)">6</text>
<text x="134.4" y="118.8" transform="rotate(-90 134.4 118.8)">7</text>
<text x="136.9" y="118.8" transform="rotate(-90 136.9 118.8)">5</text>
<text x="173.7" y="119.4" transform="rotate(-90 173.7 119.4)">13</text>
<text x="176.3" y="119.4" transform="rotate(-90 176.3 119.4)">10</text>
<text x="178.8" y="119.4" transform="rotate(-90 178.8 119.4)">11</text>
<text x="181.4" y="119.4" transform="rotate(-90 181.4 119.4)">12</text>
<text x="183.9" y="118.8" transform="rotate(-90 183.9 118.8)">6</text>
<text x="186.4" y="118.8" transform="rotate(-90 186.4 118.8)">7</text>
<text x="189" y="118.8" transform="rotate(-90 189 118.8)">5</text>
<text x="227.1" y="119.4" transform="rotate(-90 227.1 119.4)">13</text>
<text x="229.6" y="119.4" transform="rotate(-90 229.6 119.4)">10</text>
<text x="232.2" y="119.4" transform="rotate(-90 232.2 119.4)">11</text>
<text x="234.7" y="119.4" transform="rotate(-90 234.7 119.4)">12</text>
<text x="237.2" y="118.8" transform="rotate(-90 237.2 118.8)">6</text>
<text x="239.8" y="118.8" transform="rotate(-90 239.8 118.8)">7</text>
<text x="242.3" y="118.8" transform="rotate(-90 242.3 118.8)">5</text>
<text x="59.6" y="125.5">16</text>
<text x="90.7" y="125.5">8</text>
<text x="113" y="125.5">16</text>
<text x="144.1" y="125.5">8</text>
<text x="165.1" y="125.5">16</text>
<text x="196.1" y="125.5">8</text>
<text x="218.4" y="125.5">16</text>
<text x="249.5" y="125.5">8</text>
<text x="65.8" y="135.3" transform="rotate(-90 65.8 135.3)">9</text>
<text x="68.3" y="135.3" transform="rotate(-90 68.3 135.3)">1</text>
<text x="73.4" y="135.3" transform="rotate(-90 73.4 135.3)">2</text>
<text x="75.9" y="135.9" transform="rotate(-90 75.9 135.9)">14</text>
<text x="79.8" y="135.3" transform="rotate(-90 79.8 135.3)">3</text>
<text x="82.3" y="135.3" transform="rotate(-90 82.3 135.3)">4</text>
<text x="84.8" y="135.9" transform="rotate(-90 84.8 135.9)">15</text>
<text x="119.1" y="135.3" transform="rotate(-90 119.1 135.3)">9</text>
<text x="121.7" y="135.3" transform="rotate(-90 121.7 135.3)">1</text>
<text x="126.7" y="135.3" transform="rotate(-90 126.7 135.3)">2</text>
<text x="129.3" y="135.9" transform="rotate(-90 129.3 135.9)">14</text>
<text x="133.1" y="135.3" transform="rotate(-90 133.1 135.3)">3</text>
<text x="135.6" y="135.3" transform="rotate(-90 135.6 135.3)">4</text>
<text x="138.2" y="135.9" transform="rotate(-90 138.2 135.9)">15</text>
<text x="171.2" y="135.3" transform="rotate(-90 171.2 135.3)">9</text>
<text x="173.7" y="135.3" transform="rotate(-90 173.7 135.3)">1</text>
<text x="178.8" y="135.3" transform="rotate(-90 178.8 135.3)">2</text>
<text x="181.4" y="135.9" transform="rotate(-90 181.4 135.9)">14</text>
<text x="185.2" y="135.3" transform="rotate(-90 185.2 135.3)">3</text>
<text x="187.7" y="135.3" transform="rotate(-90 187.7 135.3)">4</text>
<text x="190.2" y="135.9" transform="rotate(-90 190.2 135.9)">15</text>
<text x="224.5" y="135.3" transform="rotate(-90 224.5 135.3)">9</text>
<text x="227.1" y="135.3" transform="rotate(-90 227.1 135.3)">1</text>
<text x="232.2" y="135.3" transform="rotate(-90 232.2 135.3)">2</text>
<text x="234.7" y="135.9" transform="rotate(-90 234.7 135.9)">14</text>
<text x="238.5" y="135.3" transform="rotate(-90 238.5 135.3)">3</text>
<text x="241" y="135.3" transform="rotate(-90 241 135.3)">4</text>
<text x="243.6" y="135.9" transform="rotate(-90 243.6 135.9)">15</text>
</g>
</svg>
